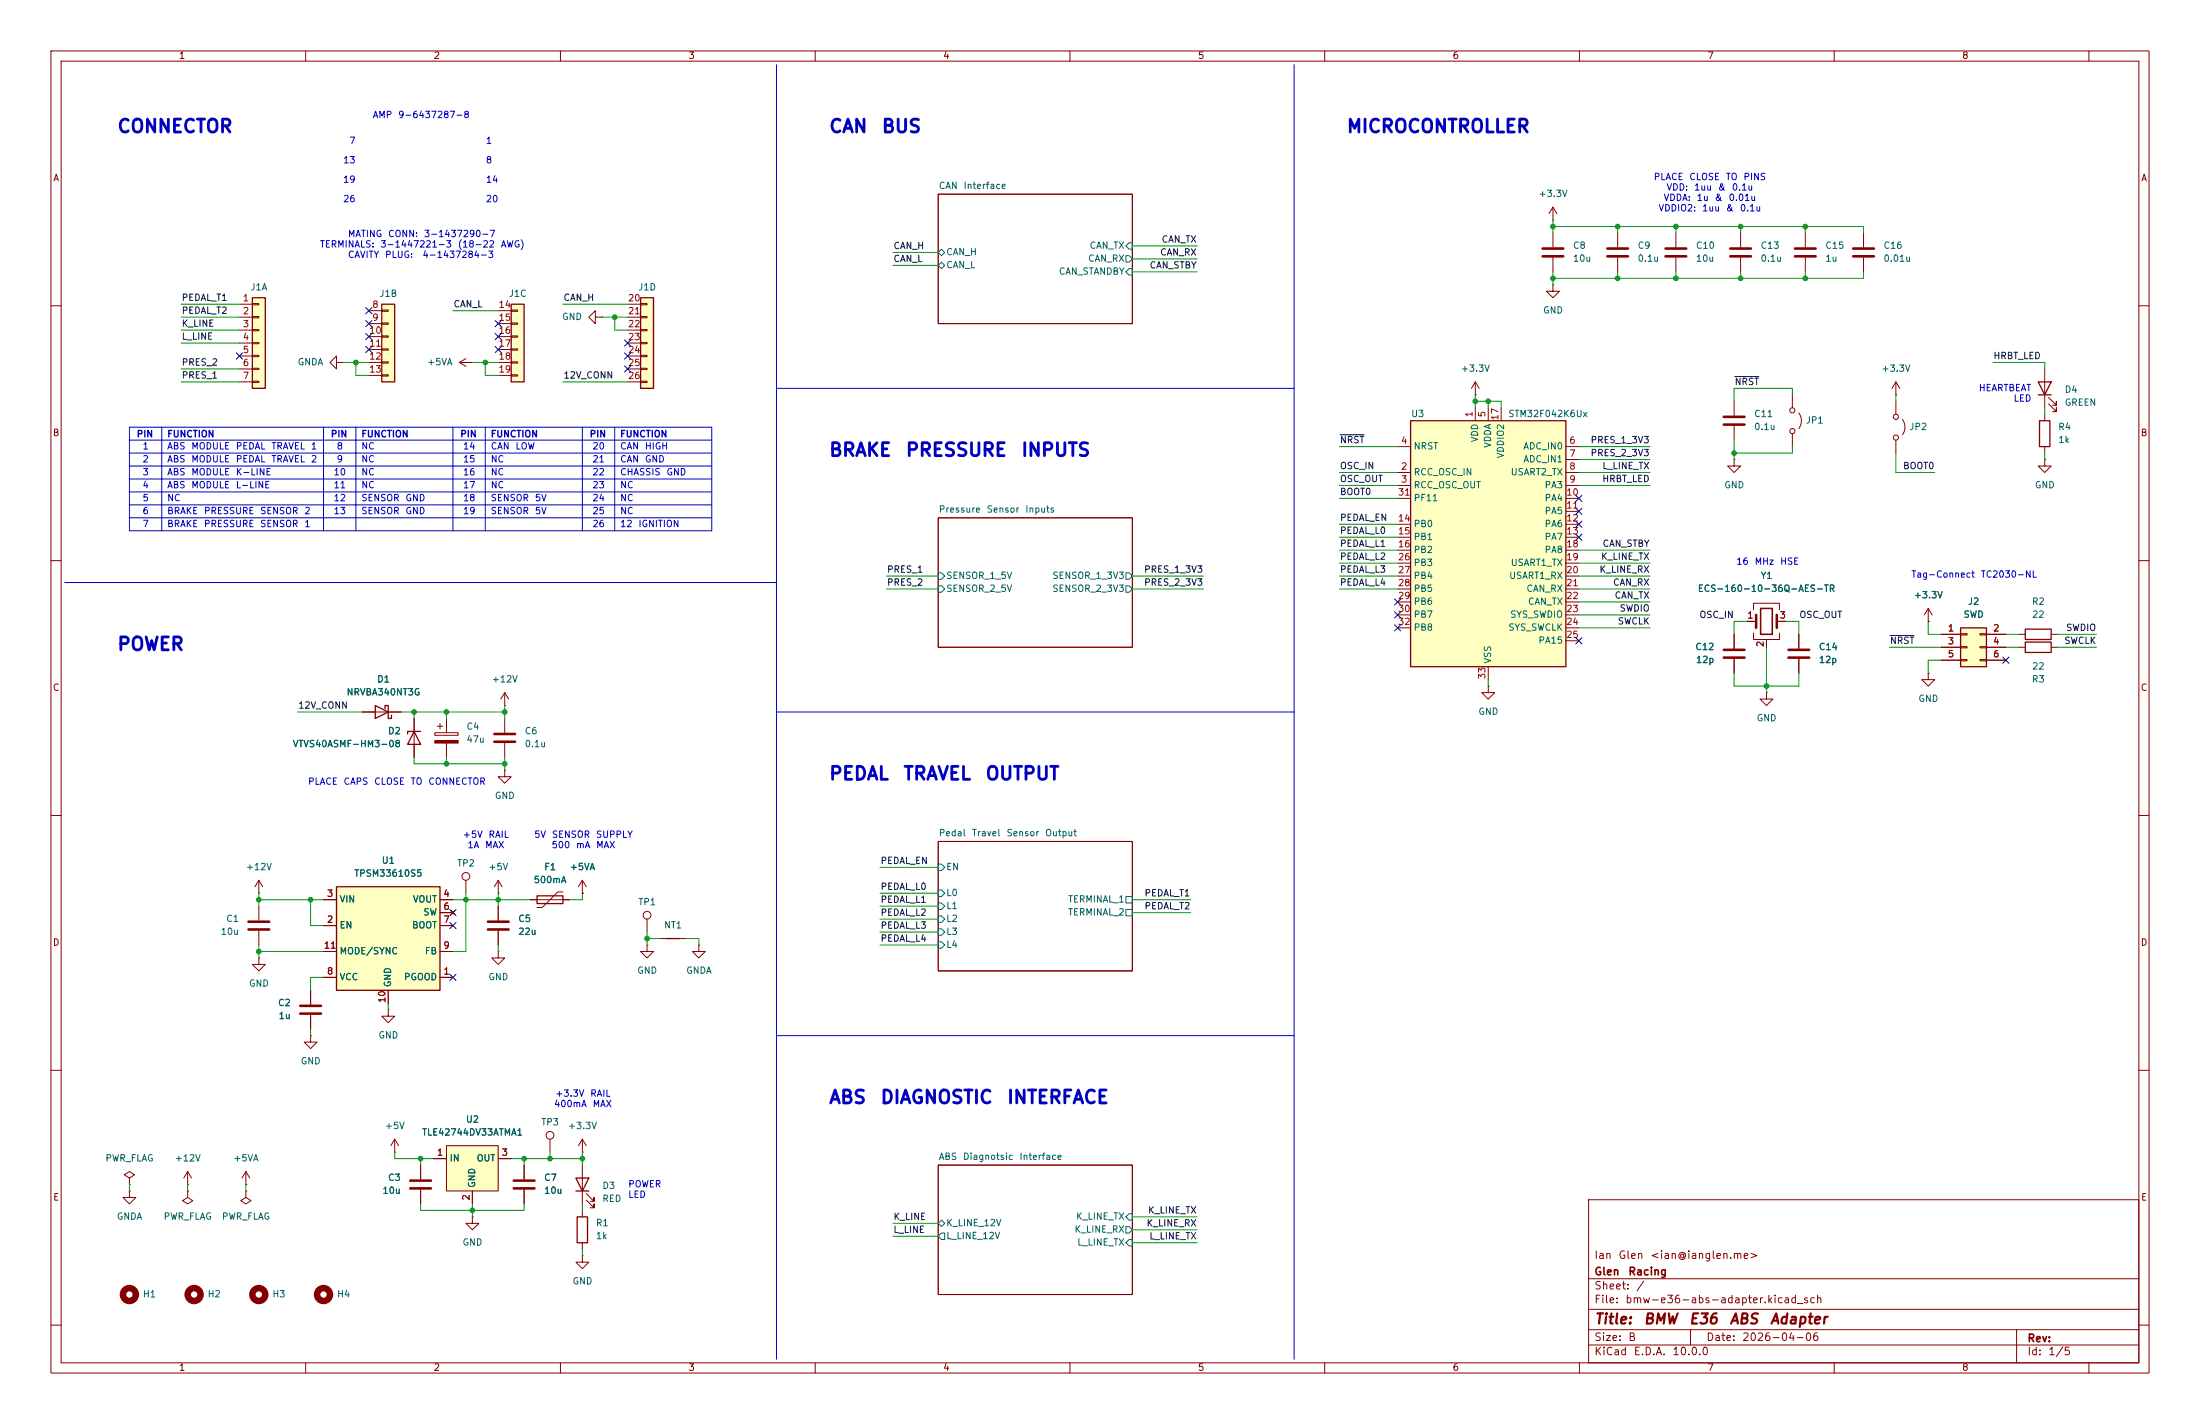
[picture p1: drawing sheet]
<svg xmlns="http://www.w3.org/2000/svg" width="432mm" height="279mm" viewBox="0 0 432 279" stroke-linecap="round" stroke-linejoin="round" font-family="sans-serif">
<g fill="none" stroke="#840000" stroke-width=".2">
<path d="M10 10h411.8v259.4h-411.8zM12 12h407.8v255.4h-407.8zM60 10v2M110 10v2M160 10v2M210 10v2M260 10v2M310 10v2M360 10v2M410 10v2M184.1 38.1h38.1v25.4h-38.1zM10 60h2"/>
<path d="M419.8 60h2M10 110h2M184.1 101.6h38.1v25.4h-38.1zM419.8 110h2M10 160h2M419.8 160h2M184.1 165.1h38.1v25.4h-38.1zM50.8 188v1.2h1.3l-1.3 1.3-1.3-1.3h1.3M50.8 188h.1M10 210h2M419.8 210h2M184.1 228.6h38.1v25.4h-38.1z"/>
<path d="M311.8 235.4h108v32h-108zM10 260h2M311.8 256.9h108M311.8 250.9h108M419.8 260h2M60 267.4v2M110 267.4v2M160 267.4v2M210 267.4v2M260 267.4v2M310 267.4v2M311.8 263.9h108"/>
<path d="M311.8 260.9h108M331.8 260.9v3M360 267.4v2M395.8 260.9v6.5M410 267.4v2"/>
</g>
<g fill="none" stroke="#006464" stroke-width=".2">
<path d="M184.8 48.9l.6 .6-.6 .7-.7-.7zM184.8 51.4l.6 .7-.6 .6-.7-.6zM221 50.2h.6l.6 .6-.6 .6h-.6zM221.6 52.7h.6v1.3h-.6l-.6-.7zM221.6 47.6h.6v1.3h-.6l-.6-.6zM184.1 112.4h.7l.6 .6-.6 .7h-.7zM184.1 114.9h.7l.6 .7-.6 .6h-.7zM221 112.4h.6l.6 .6-.6 .7h-.6zM221 114.9h.6l.6 .7-.6 .6h-.6zM184.1 169.5h.7l.6 .7-.6 .6h-.7zM184.1 174.6h.7l.6 .7-.6 .6h-.7zM184.1 177.2h.7l.6 .6-.6 .6h-.7z"/>
<path d="M184.1 179.7h.7l.6 .6-.6 .7h-.7zM221 175.9h1.2v1.3h-1.2zM221 178.4h1.2v1.3h-1.2zM184.1 182.2h.7l.6 .7-.6 .6h-.7zM184.1 184.8h.7l.6 .6-.6 .7h-.7zM221.6 238.1h.6v1.3h-.6l-.6-.6zM184.1 240l.7-.6 .6 .6-.6 .7zM184.8 241.9h.6v1.3h-.6l-.7-.6zM221 240.7h.6l.6 .6-.6 .6h-.6zM221.6 243.2h.6v1.3h-.6l-.6-.7z"/>
</g>
<path d="M125.7 58.4h2.6v17.8h-2.6z" fill="#ffffc2"/>
<path d="M125.7 58.4h2.6v17.8h-2.6z" fill="none" stroke="#840000" stroke-width=".25"/>
<g fill="none" stroke="#840000" stroke-width=".2">
<path d="M123.2 59.7h2.5M125.7 59.6h1.3v.2h-1.3zM123.2 62.2h2.5M123.2 64.8h2.5M123.2 67.3h2.5M123.2 69.9h2.5M123.2 72.4h2.5M123.2 74.9h2.5M125.7 62.1h1.3v.3h-1.3zM125.7 64.6h1.3v.3h-1.3zM125.7 67.2h1.3v.2h-1.3zM125.7 69.7h1.3v.3h-1.3z"/>
<path d="M125.7 72.3h1.3v.2h-1.3zM125.7 74.8h1.3v.3h-1.3z"/>
</g>
<path d="M49.5 58.4h2.6v17.8h-2.6z" fill="#ffffc2"/>
<path d="M49.5 58.4h2.6v17.8h-2.6z" fill="none" stroke="#840000" stroke-width=".25"/>
<g fill="none" stroke="#840000" stroke-width=".2">
<path d="M47 59.7h2.5M49.5 59.6h1.3v.2h-1.3zM47 62.2h2.5M47 64.8h2.5M47 67.3h2.5M47 69.9h2.5M47 72.4h2.5M47 74.9h2.5M49.5 62.1h1.3v.3h-1.3zM49.5 64.6h1.3v.3h-1.3zM49.5 67.2h1.3v.2h-1.3zM49.5 69.7h1.3v.3h-1.3z"/>
<path d="M49.5 72.3h1.3v.2h-1.3zM49.5 74.8h1.3v.3h-1.3zM66 71.1v-1.2l-1.2 1.2 1.2 1.3v-1.3h1.3M67.3 71.1h.1"/>
</g>
<path d="M74.9 59.7h2.6v15.2h-2.6z" fill="#ffffc2"/>
<path d="M74.9 59.7h2.6v15.2h-2.6z" fill="none" stroke="#840000" stroke-width=".25"/>
<g fill="none" stroke="#840000" stroke-width=".2">
<path d="M72.4 61h2.5M72.4 63.5h2.5M72.4 66h2.5M72.4 68.6h2.5M72.4 71.1h2.5M72.4 73.7h2.5M74.9 60.8h1.3v.3h-1.3zM74.9 63.4h1.3v.2h-1.3zM74.9 65.9h1.3v.3h-1.3zM74.9 68.5h1.3v.2h-1.3zM74.9 71h1.3v.2h-1.3zM74.9 73.5h1.3v.3h-1.3z"/>
<path d="M90.2 71.1h2.5M90.2 71.1l1.2 .8M91.4 70.4l-1.2 .7M92.7 71.1h.1"/>
</g>
<path d="M100.3 59.7h2.6v15.2h-2.6z" fill="#ffffc2"/>
<path d="M100.3 59.7h2.6v15.2h-2.6z" fill="none" stroke="#840000" stroke-width=".25"/>
<g fill="none" stroke="#840000" stroke-width=".2">
<path d="M97.8 61h2.5M97.8 63.5h2.5M97.8 66h2.5M97.8 68.6h2.5M97.8 71.1h2.5M97.8 73.7h2.5M100.3 60.8h1.3v.3h-1.3zM100.3 63.4h1.3v.2h-1.3zM100.3 65.9h1.3v.3h-1.3zM100.3 68.5h1.3v.2h-1.3zM100.3 71h1.3v.2h-1.3zM100.3 73.5h1.3v.3h-1.3z"/>
<path d="M99.1 151.1v1.3h1.2l-1.2 1.3-1.3-1.3h1.3M99.1 151.1h.1M99.1 141v2.8M99.1 145.8v2.8M50.8 175.3h.1M50.8 172.7v2.6M50.8 177.8v2.8M50.8 172.7l-.8 1.3M50.8 172.7l.8 1.3M97.8 177.8v2.8M50.8 182.6v2.8M61 194.3v2.8"/>
<path d="M61 199.1v2.8M97.8 182.6v2.8M127 185.4v1.3h1.3l-1.3 1.3-1.3-1.3h1.3M127 185.4h.1M61 203.2v1.3h1.2l-1.2 1.2-1.3-1.2h1.3M61 203.2h.1M25.4 231.1l1-.6-1-.6-1 .6 1 .6v1.3M25.4 232.4h.1M25.4 233.7v1.3h1.3l-1.3 1.2-1.3-1.2h1.3M25.4 233.7h.1M36.8 233.7v1.3l1 .6-1 .6-1-.6 1-.6M36.8 233.7h.1"/>
<path d="M48.3 232.4h.1M48.3 229.9l-.8 1.2M48.3 229.9l.7 1.2M48.3 229.9v2.5M82.5 228.6v2.8M82.5 233.4v2.8M102.9 228.6v2.8M102.9 233.4v2.8M114.3 246.4v1.3h1.3l-1.3 1.2-1.3-1.2h1.3M114.3 246.4h.1"/>
</g>
<path d="M97 144h4.1M97 145.5h4.1M48.8 180.8h4M48.8 182.4h4M58.9 197.4h4.1M58.9 198.9h4.1M95.8 180.8h4M95.8 182.4h4M80.5 231.6h4.1M80.5 233.2h4.1M100.8 231.6h4.1M100.8 233.2h4.1" fill="none" stroke="#840000" stroke-width=".51"/>
<path d="M87.6 224.8h10.2v8.9h-10.2z" fill="#ffffc2"/>
<g fill="none" stroke="#840000" stroke-width=".2">
<path d="M116.8 62.2v-1.2l-1.2 1.2 1.2 1.3v-1.3h1.3M118.1 62.2h.1M378.5 119.4l-.8 1.3M378.5 119.4l.7 1.3M378.5 119.4v2.5M353.1 124.5v2.8M353.1 129.3v2.8M378.5 121.9h.1M76.2 198.1v1.3h1.3l-1.3 1.3-1.3-1.3h1.3M76.2 198.1h.1M97.8 186.7v1.3h1.3l-1.3 1.2-1.3-1.2h1.3M97.8 186.7h.1"/>
<path d="M48.3 233.7v1.3l1 .6-1 .6-1.1-.6 1.1-.6M48.3 233.7h.1M77.5 226.1h.1M77.5 223.5l-.8 1.3M77.5 223.5l.7 1.3M77.5 223.5v2.6M85.1 227.3h2.5M87.6 224.8h10.2v8.9h-10.2zM92.7 238.8v1.2h1.3l-1.3 1.3-1.3-1.3h1.3M92.7 238.8h.1M92.7 233.7v2.5M97.8 227.3h2.5"/>
<path d="M107.9 223.5v2.6M114.3 226.1h.1M114.3 223.5v2.6M114.3 228.6v7.6M114.3 237.5v1.3M114.3 223.5l-.8 1.3M114.3 223.5l.8 1.3M115.1 235.5l1.5 1.5v-.8v.8h-.8M115.1 234.2l1.5 1.5v-.7v.7h-.8M114.3 243.8v1.3"/>
<circle cx="107.9" cy="222.8" r=".76"/>
</g>
<path d="M113 231.1h2.6l-1.3 2.6zM113 233.7h2.6M113.3 238.8h2v5h-2z" fill="none" stroke="#840000" stroke-width=".25"/>
<path d="M351 127.5h4.1M351 129h4.1" fill="none" stroke="#840000" stroke-width=".51"/>
<path d="M384.8 123.2h5.1v7.6h-5.1z" fill="#ffffc2"/>
<path d="M400 74.9h2.6l-1.3 2.6zM400 77.5h2.6M400.3 82.6h2v5h-2zM384.8 123.2h5.1v7.6h-5.1zM397.5 123.4h5.1v2.1h-5.1zM397.5 126h5.1v2h-5.1z" fill="none" stroke="#840000" stroke-width=".25"/>
<g fill="none" stroke="#840000" stroke-width=".2">
<path d="M304.8 43.2h.1M304.8 55.9v1.3h1.3l-1.3 1.2-1.3-1.2h1.3M304.8 55.9h.1M304.8 40.6v2.6M304.8 45.7v2.8M304.8 50.5v2.8M304.8 40.6l-.8 1.3M304.8 40.6l.8 1.3M317.5 45.7v2.8M317.5 50.5v2.8M328.9 45.7v2.8M328.9 50.5v2.8"/>
<path d="M341.6 45.7v2.8M341.6 50.5v2.8M354.3 45.7v2.8M354.3 50.5v2.8M365.8 45.7v2.8M365.8 50.5v2.8M289.6 77.5h.1M289.6 74.9l-.8 1.3M289.6 74.9l.7 1.3M289.6 74.9v2.6M340.4 78.7v2.8M351.8 77.5v2.5"/>
<path d="M372.1 77.5h.1M372.1 74.9v2.6M372.1 78.7v2.6M372.1 74.9l-.8 1.3M372.1 74.9l.8 1.3M401.3 72.4v7.6M402.1 79.2l1.5 1.6v-.8v.8h-.8M402.1 78l1.5 1.5v-.8v.8h-.8M340.4 90.2v1.2h1.2l-1.2 1.3-1.3-1.3h1.3M340.4 90.2h.1M340.4 83.6v2.8M351.8 85.1v2.5"/>
<path d="M353.1 81l.1 .2a2.53 2.53 0 0 1-.1 2.9M372.1 86.4v2.5M373.4 82.3l.1 .1a2.53 2.53 0 0 1-.1 2.9M401.3 90.2v1.2h1.3l-1.3 1.3-1.3-1.3h1.3M401.3 90.2h.1M401.3 81.3v1.3M401.3 87.6v1.3M344.2 119.6v-1.2h5v1.2M292.1 134.6v1.3h1.3l-1.3 1.3-1.3-1.3h1.3M292.1 134.6h.1M340.4 124.5v2.8M340.4 129.3v2.8"/>
<path d="M342.9 121.9h1.8M344.2 124.2v1.3h5v-1.3M346.7 135.9v1.3h1.3l-1.3 1.2-1.3-1.2h1.3M346.7 135.9h.1M346.7 125.5v1.5M348.7 121.9h1.8M378.5 132.1v1.3h1.2l-1.2 1.2-1.3-1.2h1.3M378.5 132.1h.1M381 124.5h3.8M381 127h3.8M381 129.5h3.8M384.8 124.3h1.3v.3h-1.3z"/>
<path d="M384.8 126.9h1.3v.2h-1.3zM384.8 129.4h1.3v.3h-1.3zM388.6 124.3h1.3v.3h-1.3zM388.6 126.9h1.3v.2h-1.3zM388.6 129.4h1.3v.3h-1.3zM389.9 124.5h3.8M389.9 127h3.8M389.9 129.5h3.8M396.2 124.5h1.3M396.2 127h1.3M402.6 124.5h1.3M402.6 127h1.3"/>
<path d="M36.8 232.4h.1M36.8 229.9l-.7 1.2M36.8 229.9l.8 1.2M36.8 229.9v2.5"/>
<circle cx="351.8" cy="80.5" r=".51"/>
<circle cx="351.8" cy="84.6" r=".51"/>
<circle cx="372.1" cy="81.8" r=".51"/>
<circle cx="372.1" cy="85.9" r=".51"/>
</g>
<g fill="none" stroke="#840000" stroke-width=".51">
<path d="M302.8 48.8h4M302.8 50.3h4M315.5 48.8h4M315.5 50.3h4M326.9 48.8h4.1M326.9 50.3h4.1M339.6 48.8h4.1M339.6 50.3h4.1M352.3 48.8h4.1M352.3 50.3h4.1M363.7 48.8h4.1M363.7 50.3h4.1"/>
<path d="M338.3 81.8h4.1M338.3 83.3h4.1M338.3 127.5h4.1M338.3 129h4.1M344.7 120.7v2.5M348.7 120.7v2.5"/>
</g>
<path d="M345.6 119.4h2.3v5.1h-2.3z" fill="none" stroke="#840000" stroke-width=".3"/>
<path d="M276.9 82.6h30.4v48.2h-30.4z" fill="#ffffc2"/>
<path d="M276.9 82.6h30.4v48.2h-30.4zM73.7 138.4l2.5 1.3-2.5 1.3zM75.6 139.1v-.7h.6v2.6h.6v-.7" fill="none" stroke="#840000" stroke-width=".25"/>
<g fill="none" stroke="#840000" stroke-width=".2">
<path d="M274.3 92.7h2.6M274.3 95.3h2.6M274.3 87.6h2.6M274.3 97.8h2.6M289.6 80v2.6M292.1 80v2.6M294.6 80v2.6M307.3 92.7h2.6M307.3 95.3h2.6M307.3 87.6h2.6M307.3 90.2h2.6M307.3 97.8h2.6"/>
<path d="M274.3 102.9h2.6M274.3 105.4h2.6M274.3 108h2.6M274.3 110.5h2.6M274.3 113h2.6M274.3 115.6h2.6M274.3 118.1h2.6M307.3 100.3h2.6M307.3 102.9h2.6M307.3 105.4h2.6M307.3 108h2.6M307.3 110.5h2.6"/>
<path d="M307.3 113h2.6M307.3 115.6h2.6M307.3 118.1h2.6M71.1 139.7h7.6M274.3 120.7h2.6M274.3 123.2h2.6M292.1 130.8v2.6M307.3 120.7h2.6M307.3 123.2h2.6M307.3 125.7h2.6M97.8 175.3h.1M97.8 172.7l-.8 1.3"/>
<path d="M97.8 172.7l.8 1.3M97.8 172.7v2.6"/>
</g>
<g fill="none" stroke="#840000" stroke-width="1.3">
<circle cx="25.4" cy="254" r="1.27"/>
<circle cx="38.1" cy="254" r="1.27"/>
<circle cx="50.8" cy="254" r="1.27"/>
<circle cx="63.5" cy="254" r="1.27"/>
</g>
<path d="M66 174h20.4v20.3h-20.4z" fill="#ffffc2"/>
<path d="M81.3 143.5l1.2 2.6h-2.5zM82.5 143.5h-2.5v.5M66 174h20.4v20.3h-20.4zM105.4 175.8h5.1v1.5h-5.1zM130.8 184.2h2.5" fill="none" stroke="#840000" stroke-width=".25"/>
<g fill="none" stroke="#840000" stroke-width=".2">
<path d="M71.1 139.7h2.6M76.2 139.7h2.5M99.1 138.4h.1M99.1 135.9l-.8 1.3M99.1 135.9l.7 1.3M99.1 135.9v2.5M340.4 124.5v2.8M340.4 129.3v2.8M342.9 121.9h1.3M346.7 125.7v1.3M349.2 121.9h1.3M353.1 124.5v2.8"/>
<path d="M353.1 129.3v2.8M378.5 121.9h.1M381 124.5h3.8M381 127h3.8M381 129.5h3.8M389.9 124.5h3.8M389.9 127h3.8M389.9 129.5h3.8M81.3 141v7.6M85.3 143.8h4.6v.5h-4.6zM85.9 142.5h1M86.4 142v1"/>
<path d="M87.6 141v2.8M87.6 145.8v2.8M63.5 176.5h2.5M86.4 176.5h2.5M86.4 179.1h2.5M88.5 178.7l.8 .8M89.3 178.7l-.8 .8M91.4 172.7v2.6M97.8 177.8v2.8M104.1 176.5h7.7M110.5 175h-1l-3.1 3.1h-1M114.3 175.3h.1"/>
<path d="M114.3 172.7l-.8 1.3M114.3 172.7l.8 1.3M114.3 172.7v2.6M61 194.3v2.8M61 199.1v2.8M63.5 191.8h2.5M63.5 181.6h2.5M63.5 186.7h2.5M76.2 194.3v2.6M86.4 191.8h2.5M86.4 181.6h2.5M86.4 186.7h2.5"/>
<path d="M97.8 182.6v2.8M127 180.3v2.6M129.5 184.2h5.1M137.2 185.4v1.3h1.2l-1.2 1.3-1.3-1.3h1.3M137.2 185.4h.1M82.5 228.6v2.8M82.5 233.4v2.8M85.1 227.3h2.5M92.7 233.7v2.5M97.8 227.3h2.5M102.9 228.6v2.8M102.9 233.4v2.8"/>
<circle cx="91.4" cy="172" r=".76"/>
<circle cx="127" cy="179.6" r=".76"/>
</g>
<path d="M85.3 145.3h4.6v.5h-4.6z" fill="#840000" stroke="#840000" stroke-width=".2"/>
<path d="M340.5 73.9h4.7M263 85.3h4.7M371 124.7h4.7" fill="none" stroke="#0f0f0f" stroke-width=".2"/>
<g fill="none" stroke="#0000c2" stroke-width=".2">
<path d="M152.4 12.7v254M254 12.7v254M152.4 76.2h101.6M25.4 86.4h114.3M25.4 88.9h114.3M25.4 91.4h114.3M25.4 94h114.3M25.4 96.5h114.3M25.4 99.1h114.3M25.4 83.8h114.3v20.3h-114.3zM31.7 83.8v20.3M63.5 83.8v20.3"/>
<path d="M69.8 83.8v20.3M88.9 83.8v20.3M95.2 83.8v20.3M114.3 83.8v20.3M120.6 83.8v20.3M12.7 114.3h139.7M25.4 101.6h114.3M152.4 139.7h101.6M152.4 203.2h101.6"/>
</g>
<g fill="none" stroke="#009600" stroke-width=".2">
<path d="M35.6 59.7h11.4M110.5 59.7h12.7M175.3 49.5h8.8M175.3 52.1h8.8M222.2 50.8h12.7M222.2 53.3h12.7M222.2 48.3h12.7M304.8 44.5h61v1.2M304.8 43.2v2.5M304.8 53.3v2.6M317.5 44.5v1.2M317.5 53.3v1.3"/>
<path d="M328.9 44.5v1.2M328.9 53.3v1.3M341.6 44.5v1.2M341.6 53.3v1.3M354.3 44.5v1.2M354.3 53.3v1.3M365.8 53.3v1.3h-61M35.6 72.4h11.4M35.6 64.8h11.4M35.6 67.3h11.4M35.6 62.2h11.4M35.6 74.9h11.4"/>
<path d="M67.3 71.1h5.1M69.8 71.1v2.6h2.6M88.9 61h8.9M92.7 71.1h5.1M95.2 71.1v2.6h2.6M110.5 74.9h12.7M118.1 62.2h5.1M120.6 62.2v2.6h2.6M289.6 77.5v2.5M289.6 78.7h5v1.3M292.1 78.7v1.3M351.8 77.5v-1.3h-11.4v2.5"/>
<path d="M372.1 77.5v1.2M391.2 71.1h10.1v1.3M262.9 92.7h11.4M262.9 87.6h11.4M262.9 97.8h11.4M262.9 95.3h11.4M309.9 92.7h13.9M309.9 87.6h13.9M309.9 95.3h13.9M309.9 90.2h13.9M340.4 86.4v3.8M351.8 87.6v1.3h-11.4"/>
<path d="M372.1 88.9v3.8h7.6M401.3 80v1.3M401.3 88.9v1.3M174 115.6h10.1M174 113h10.1M222.2 115.6h14M222.2 113h14M262.9 105.4h11.4M262.9 102.9h11.4M262.9 115.6h11.4M262.9 113h11.4M262.9 110.5h11.4"/>
<path d="M262.9 108h11.4M309.9 115.6h13.9M309.9 113h13.9M309.9 118.1h13.9M309.9 110.5h13.9M309.9 108h13.9M58.4 139.7h12.7M78.7 139.7h20.4M81.3 139.7v1.3M87.6 139.7v1.3M99.1 138.4v2.6M292.1 133.4v1.2"/>
<path d="M309.9 120.7h13.9M309.9 123.2h13.9M340.4 132.1v2.5h12.7v-2.5M342.9 121.9h-2.5v2.6M346.7 127v8.9M350.5 121.9h2.6v2.6M370.8 127h10.2M378.5 121.9v2.6h2.5M381 129.5h-2.5v2.6M393.7 127h2.5M393.7 124.5h2.5M403.9 127h7.6"/>
<path d="M403.9 124.5h7.6M81.3 148.6v1.3h17.8M87.6 148.6v1.3M99.1 148.6v2.5M50.8 176.5h12.7M50.8 175.3v2.5M61 176.5v5.1h2.5M88.9 176.5h15.2M91.4 175.3v11.4h-2.5M97.8 175.3v2.5M114.3 175.3v1.2h-2.5M172.7 177.8h11.4"/>
<path d="M172.7 170.2h11.4M172.7 175.3h11.4M222.2 176.5h11.5M222.2 179.1h11.5M50.8 185.4v2.6M50.8 186.7h12.7M63.5 191.8h-2.5v2.5M76.2 196.9v1.2M97.8 185.4v1.3M127 184.2h2.5M127 182.9v2.5M134.6 184.2h2.6v1.2"/>
<path d="M172.7 180.3h11.4M172.7 185.4h11.4M172.7 182.9h11.4M61 201.9v1.3M25.4 232.4v1.3M36.8 232.4v1.3M48.3 232.4v1.3M77.5 226.1v1.2h7.6M82.5 227.3v1.3M82.5 236.2v1.3h20.4v-1.3M92.7 236.2v2.6M100.3 227.3h14"/>
<path d="M102.9 227.3v1.3M107.9 226.1v1.2M114.3 226.1v2.5M114.3 236.2v1.3M222.2 238.8h12.7M114.3 245.1v1.3M175.3 242.6h8.8M175.3 240h8.8M222.2 243.8h12.7M222.2 241.3h12.7"/>
</g>
<g fill="none" stroke="#000084" stroke-width=".2">
<path d="M46.4 69.2l1.2 1.3M47.6 69.2l-1.2 1.3M71.8 65.4l1.2 1.2M71.8 60.4l1.2 1.2M71.8 62.9l1.2 1.2M71.8 68l1.2 1.2M73 65.4l-1.2 1.2M73 60.4l-1.2 1.2M73 62.9l-1.2 1.2M73 68l-1.2 1.2M97.2 62.9l1.2 1.2M97.2 68l1.2 1.2"/>
<path d="M97.2 65.4l1.2 1.2M98.4 62.9l-1.2 1.2M98.4 68l-1.2 1.2M98.4 65.4l-1.2 1.2M122.6 69.2l1.2 1.3M122.6 66.7l1.2 1.2M122.6 71.8l1.2 1.2M123.8 69.2l-1.2 1.3M123.8 66.7l-1.2 1.2M123.8 71.8l-1.2 1.2M309.3 97.2l1.2 1.2M309.3 99.7l1.2 1.2"/>
<path d="M310.5 97.2l-1.2 1.2M310.5 99.7l-1.2 1.2M273.7 117.5l1.2 1.2M274.9 117.5l-1.2 1.2M309.3 104.8l1.2 1.2M309.3 102.3l1.2 1.2M310.5 104.8l-1.2 1.2M310.5 102.3l-1.2 1.2M273.7 122.6l1.2 1.2M273.7 120l1.2 1.3M274.9 122.6l-1.2 1.2M274.9 120l-1.2 1.3"/>
<path d="M309.3 125.1l1.2 1.2M310.5 125.1l-1.2 1.2M393.1 128.9l1.2 1.2M394.3 128.9l-1.2 1.2M88.3 178.5l1.2 1.2M89.5 178.5l-1.2 1.2M88.3 181l1.2 1.2M88.3 191.2l1.2 1.2M89.5 181l-1.2 1.2M89.5 191.2l-1.2 1.2"/>
</g>
<g fill="#009600" stroke="#009600" stroke-width=".2">
<circle cx="91.4" cy="176.5" r=".46"/>
<circle cx="61" cy="176.5" r=".46"/>
<circle cx="95.2" cy="71.1" r=".46"/>
<circle cx="69.8" cy="71.1" r=".46"/>
<circle cx="81.3" cy="139.7" r=".46"/>
<circle cx="87.6" cy="139.7" r=".46"/>
<circle cx="99.1" cy="139.7" r=".46"/>
<circle cx="87.6" cy="149.9" r=".46"/>
<circle cx="127" cy="184.2" r=".46"/>
<circle cx="97.8" cy="176.5" r=".46"/>
<circle cx="99.1" cy="149.9" r=".46"/>
<circle cx="102.9" cy="227.3" r=".46"/>
<circle cx="107.9" cy="227.3" r=".46"/>
<circle cx="92.7" cy="237.5" r=".46"/>
<circle cx="114.3" cy="227.3" r=".46"/>
<circle cx="82.5" cy="227.3" r=".46"/>
<circle cx="120.6" cy="62.2" r=".46"/>
<circle cx="50.8" cy="176.5" r=".46"/>
<circle cx="50.8" cy="186.7" r=".46"/>
<circle cx="346.7" cy="134.6" r=".46"/>
<circle cx="340.4" cy="88.9" r=".46"/>
<circle cx="304.8" cy="44.5" r=".46"/>
<circle cx="304.8" cy="54.6" r=".46"/>
<circle cx="289.6" cy="78.7" r=".46"/>
<circle cx="292.1" cy="78.7" r=".46"/>
<circle cx="341.6" cy="54.6" r=".46"/>
<circle cx="341.6" cy="44.5" r=".46"/>
<circle cx="328.9" cy="44.5" r=".46"/>
<circle cx="328.9" cy="54.6" r=".46"/>
<circle cx="317.5" cy="54.6" r=".46"/>
<circle cx="317.5" cy="44.5" r=".46"/>
<circle cx="354.3" cy="54.6" r=".46"/>
<circle cx="354.3" cy="44.5" r=".46"/>
</g>
<g font-size="2.5" fill="#0000c2">
<text x="22.9" y="26.7">CONNECTOR</text>
<text x="162.6" y="26.7">CAN</text>
<text x="172.9" y="26.7">BUS</text>
<text x="264.2" y="26.7">MICROCONTROLLER</text>
<text x="162.6" y="90.2">BRAKE</text>
<text x="177.6" y="90.2">PRESSURE</text>
<text x="200.3" y="90.2">INPUTS</text>
<text x="22.9" y="128.3">POWER</text>
<text x="162.6" y="153.7">PEDAL</text>
<text x="177.1" y="153.7">TRAVEL</text>
<text x="193.3" y="153.7">OUTPUT</text>
<text x="162.6" y="217.2">ABS</text>
<text x="172.6" y="217.2">DIAGNOSTIC</text>
<text x="197.5" y="217.2">INTERFACE</text>
</g>
<g font-size="2" fill="#840000">
<text x="312.8" y="260.3">Title:</text>
<text x="322.5" y="260.3">BMW</text>
<text x="331.4" y="260.3">E36</text>
<text x="339.3" y="260.3">ABS</text>
<text x="347.2" y="260.3">Adapter</text>
</g>
<g font-size="1.5" fill="#840000">
<text x="312.8" y="250.6">Glen</text>
<text x="312.8" y="247.4">Ian</text>
<text x="317.5" y="247.4">Glen</text>
<text x="319.5" y="250.6">Racing</text>
<text x="323.8" y="247.4">&lt;ian@ianglen.me&gt;</text>
<text x="312.8" y="256.1">File:</text>
<text x="312.8" y="253.4">Sheet:</text>
<text x="318.9" y="256.1">bmw-e36-abs-adapter.kicad_sch</text>
<text x="321" y="253.4">/</text>
<text x="312.8" y="263.5">Size:</text>
<text x="319.5" y="263.5">B</text>
<text x="334.8" y="263.5">Date:</text>
<text x="341.8" y="263.5">2026-04-06</text>
<text x="397.8" y="263.7">Rev:</text>
<text x="312.8" y="266.3">KiCad</text>
<text x="320.5" y="266.3">E.D.A.</text>
<text x="328.1" y="266.3">10.0.0</text>
<text x="397.8" y="266.3">Id:</text>
<text x="401.9" y="266.3">1/5</text>
</g>
<g font-size="1.3" fill="#840000">
<text x="35" y="11.9">1</text>
<text x="85" y="11.9">2</text>
<text x="135" y="11.9">3</text>
<text x="185" y="11.9">4</text>
<text x="235" y="11.9">5</text>
<text x="285" y="11.9">6</text>
<text x="335" y="11.9">7</text>
<text x="385" y="11.9">8</text>
<text x="10.3" y="35.9">A</text>
<text x="420.1" y="35.9">A</text>
<text x="10.3" y="85.9">B</text>
<text x="420.1" y="85.9">B</text>
<text x="10.3" y="135.9">C</text>
<text x="420.1" y="135.9">C</text>
<text x="10.3" y="185.9">D</text>
<text x="420.1" y="185.9">D</text>
<text x="10.3" y="235.9">E</text>
<text x="420.1" y="235.9">E</text>
<text x="35" y="269.3">1</text>
<text x="85" y="269.3">2</text>
<text x="135" y="269.3">3</text>
<text x="185" y="269.3">4</text>
<text x="235" y="269.3">5</text>
<text x="285" y="269.3">6</text>
<text x="335" y="269.3">7</text>
<text x="385" y="269.3">8</text>
</g>
<g font-size="1.3" fill="#0000c2">
<text x="73" y="23.5">AMP</text>
<text x="78" y="23.5">9-6437287-8</text>
<text x="68.4" y="28.6">7</text>
<text x="95.2" y="28.6">1</text>
<text x="67.2" y="32.4">13</text>
<text x="95.2" y="32.4">8</text>
<text x="324.5" y="35.6">PLACE</text>
<text x="331.5" y="35.6">CLOSE</text>
<text x="338.6" y="35.6">TO</text>
<text x="342.1" y="35.6">PINS</text>
<text x="67.2" y="40">26</text>
<text x="67.2" y="36.2">19</text>
<text x="95.2" y="40">20</text>
<text x="95.2" y="36.2">14</text>
<text x="325.4" y="41.8">VDDIO2:</text>
<text x="326.4" y="39.7">VDDA:</text>
<text x="327" y="37.7">VDD:</text>
<text x="332.4" y="37.7">1uu</text>
<text x="332.9" y="39.7">1u</text>
<text x="334" y="41.8">1uu</text>
<text x="336.4" y="39.7">&amp;</text>
<text x="337.1" y="37.7">&amp;</text>
<text x="338.6" y="41.8">&amp;</text>
<text x="339.2" y="39.7">0.01u</text>
<text x="339.8" y="37.7">0.1u</text>
<text x="341.4" y="41.8">0.1u</text>
<text x="68.2" y="46.8">MATING</text>
<text x="76.1" y="46.8">CONN:</text>
<text x="83.1" y="46.8">3-1437290-7</text>
<text x="62.7" y="48.9">TERMINALS:</text>
<text x="68.2" y="50.9">CAVITY</text>
<text x="74.5" y="48.9">3-1447221-3</text>
<text x="75.5" y="50.9">PLUG:</text>
<text x="82.8" y="50.9">4-1437284-3</text>
<text x="89.7" y="48.9">(18-22</text>
<text x="98.2" y="48.9">AWG)</text>
<text x="388.3" y="77.1">HEARTBEAT</text>
<text x="395.1" y="79.1">LED</text>
<text x="26.7" y="86.1">PIN</text>
<text x="27.9" y="88.5">1</text>
<text x="32.7" y="86.1">FUNCTION</text>
<text x="32.7" y="88.5">ABS</text>
<text x="37.4" y="88.5">MODULE</text>
<text x="46.2" y="88.5">PEDAL</text>
<text x="53.1" y="88.5">TRAVEL</text>
<text x="60.9" y="88.5">1</text>
<text x="64.8" y="86.1">PIN</text>
<text x="66" y="88.5">8</text>
<text x="70.8" y="86.1">FUNCTION</text>
<text x="70.8" y="88.5">NC</text>
<text x="90.2" y="86.1">PIN</text>
<text x="90.8" y="88.5">14</text>
<text x="96.2" y="86.1">FUNCTION</text>
<text x="96.2" y="88.5">CAN</text>
<text x="101.1" y="88.5">LOW</text>
<text x="115.6" y="86.1">PIN</text>
<text x="116.2" y="88.5">20</text>
<text x="121.6" y="86.1">FUNCTION</text>
<text x="121.6" y="88.5">CAN</text>
<text x="126.5" y="88.5">HIGH</text>
<text x="27.9" y="91">2</text>
<text x="27.9" y="93.6">3</text>
<text x="32.7" y="91">ABS</text>
<text x="32.7" y="93.6">ABS</text>
<text x="37.4" y="91">MODULE</text>
<text x="37.4" y="93.6">MODULE</text>
<text x="46.2" y="91">PEDAL</text>
<text x="46.2" y="93.6">K-LINE</text>
<text x="53.1" y="91">TRAVEL</text>
<text x="60.9" y="91">2</text>
<text x="65.4" y="93.6">10</text>
<text x="66" y="91">9</text>
<text x="70.8" y="91">NC</text>
<text x="70.8" y="93.6">NC</text>
<text x="90.8" y="91">15</text>
<text x="90.8" y="93.6">16</text>
<text x="96.2" y="91">NC</text>
<text x="96.2" y="93.6">NC</text>
<text x="116.2" y="91">21</text>
<text x="116.2" y="93.6">22</text>
<text x="121.6" y="91">CAN</text>
<text x="121.6" y="93.6">CHASSIS</text>
<text x="126.5" y="91">GND</text>
<text x="130.7" y="93.6">GND</text>
<text x="27.9" y="96.1">4</text>
<text x="27.9" y="98.7">5</text>
<text x="27.9" y="101.2">6</text>
<text x="32.7" y="96.1">ABS</text>
<text x="32.7" y="98.7">NC</text>
<text x="32.7" y="101.2">BRAKE</text>
<text x="37.4" y="96.1">MODULE</text>
<text x="39.9" y="101.2">PRESSURE</text>
<text x="46.2" y="96.1">L-LINE</text>
<text x="50.9" y="101.2">SENSOR</text>
<text x="59.6" y="101.2">2</text>
<text x="65.4" y="96.1">11</text>
<text x="65.4" y="98.7">12</text>
<text x="65.4" y="101.2">13</text>
<text x="70.8" y="96.1">NC</text>
<text x="70.8" y="98.7">SENSOR</text>
<text x="70.8" y="101.2">SENSOR</text>
<text x="79.5" y="98.7">GND</text>
<text x="79.5" y="101.2">GND</text>
<text x="90.8" y="96.1">17</text>
<text x="90.8" y="98.7">18</text>
<text x="90.8" y="101.2">19</text>
<text x="96.2" y="96.1">NC</text>
<text x="96.2" y="98.7">SENSOR</text>
<text x="96.2" y="101.2">SENSOR</text>
<text x="104.9" y="98.7">5V</text>
<text x="104.9" y="101.2">5V</text>
<text x="116.2" y="96.1">23</text>
<text x="116.2" y="98.7">24</text>
<text x="116.2" y="101.2">25</text>
<text x="121.6" y="96.1">NC</text>
<text x="121.6" y="98.7">NC</text>
<text x="121.6" y="101.2">NC</text>
<text x="27.9" y="103.7">7</text>
<text x="32.7" y="103.7">BRAKE</text>
<text x="39.9" y="103.7">PRESSURE</text>
<text x="50.9" y="103.7">SENSOR</text>
<text x="59.6" y="103.7">1</text>
<text x="116.2" y="103.7">26</text>
<text x="121.6" y="103.7">12</text>
<text x="125.2" y="103.7">IGNITION</text>
<text x="340.7" y="111.1">16</text>
<text x="344.3" y="111.1">MHz</text>
<text x="349.3" y="111.1">HSE</text>
<text x="375" y="113.6">Tag-Connect</text>
<text x="388.7" y="113.6">TC2030-NL</text>
<text x="60.3" y="154.3">PLACE</text>
<text x="67.3" y="154.3">CAPS</text>
<text x="73.3" y="154.3">CLOSE</text>
<text x="80.5" y="154.3">TO</text>
<text x="84" y="154.3">CONNECTOR</text>
<text x="90.7" y="164.7">+5V</text>
<text x="91.6" y="166.7">1A</text>
<text x="95.1" y="166.7">MAX</text>
<text x="95.8" y="164.7">RAIL</text>
<text x="104.7" y="164.7">5V</text>
<text x="108.2" y="166.7">500</text>
<text x="108.2" y="164.7">SENSOR</text>
<text x="113" y="166.7">mA</text>
<text x="116.9" y="164.7">SUPPLY</text>
<text x="116.9" y="166.7">MAX</text>
<text x="108.9" y="215.5">+3.3V</text>
<text x="115.7" y="215.5">RAIL</text>
<text x="108.6" y="217.5">400mA</text>
<text x="116.2" y="217.5">MAX</text>
<text x="123.2" y="233.3">POWER</text>
<text x="123.2" y="235.3">LED</text>
</g>
<g font-size="1.3" fill="#006464">
<text x="184.1" y="37.4">CAN</text>
<text x="189" y="37.4">Interface</text>
<text x="301.9" y="39">+3.3V</text>
<text x="185.6" y="50.4">CAN_H</text>
<text x="185.6" y="52.9">CAN_L</text>
<text x="213.5" y="51.7">CAN_RX</text>
<text x="213.8" y="49.1">CAN_TX</text>
<text x="308.6" y="49.1">C8</text>
<text x="308.6" y="51.7">10u</text>
<text x="321.3" y="49.1">C9</text>
<text x="321.3" y="51.7">0.1u</text>
<text x="332.7" y="49.1">C10</text>
<text x="332.7" y="51.7">10u</text>
<text x="345.4" y="49.1">C13</text>
<text x="345.4" y="51.7">0.1u</text>
<text x="358.1" y="51.7">1u</text>
<text x="358.1" y="49.1">C15</text>
<text x="369.6" y="51.7">0.01u</text>
<text x="369.6" y="49.1">C16</text>
<text x="49.1" y="57.3">J1A</text>
<text x="74.4" y="58.6">J1B</text>
<text x="99.8" y="58.6">J1C</text>
<text x="125.2" y="57.3">J1D</text>
<text x="207.7" y="54.2">CAN_STANDBY</text>
<text x="110.2" y="63.1">GND</text>
<text x="302.8" y="61.8">GND</text>
<text x="58.3" y="72">GNDA</text>
<text x="83.7" y="72">+5VA</text>
<text x="286.6" y="73.3">+3.3V</text>
<text x="369.2" y="73.3">+3.3V</text>
<text x="405.1" y="77.4">D4</text>
<text x="276.9" y="82.1">U3</text>
<text x="295.9" y="82.1">STM32F042K6Ux</text>
<text x="344.2" y="82.1">C11</text>
<text x="354.3" y="83.4">JP1</text>
<text x="405.1" y="79.9">GREEN</text>
<text x="277.4" y="88.5">NRST</text>
<text x="290.4" y="86.9" transform="rotate(-90 290.4 86.9)">VDD</text>
<text x="293" y="88" transform="rotate(-90 293 88)">VDDA</text>
<text x="298.9" y="88.5">ADC_IN0</text>
<text x="344.2" y="84.7">0.1u</text>
<text x="374.7" y="84.7">JP2</text>
<text x="403.9" y="84.7">R4</text>
<text x="403.9" y="87.2">1k</text>
<text x="277.4" y="93.6">RCC_OSC_IN</text>
<text x="295.5" y="90" transform="rotate(-90 295.5 90)">VDDIO2</text>
<text x="296.4" y="93.6">USART2_TX</text>
<text x="298.9" y="91">ADC_IN1</text>
<text x="184.1" y="100.9">Pressure</text>
<text x="193.5" y="100.9">Sensor</text>
<text x="201.1" y="100.9">Inputs</text>
<text x="277.4" y="96.1">RCC_OSC_OUT</text>
<text x="277.4" y="98.7">PF11</text>
<text x="303.1" y="96.1">PA3</text>
<text x="303.1" y="98.7">PA4</text>
<text x="303.1" y="101.2">PA5</text>
<text x="338.3" y="96.1">GND</text>
<text x="399.3" y="96.1">GND</text>
<text x="277.4" y="103.7">PB0</text>
<text x="277.4" y="106.3">PB1</text>
<text x="303.1" y="103.7">PA6</text>
<text x="303.1" y="106.3">PA7</text>
<text x="185.6" y="113.9">SENSOR_1_5V</text>
<text x="206.4" y="113.9">SENSOR_1_3V3</text>
<text x="277.4" y="108.8">PB2</text>
<text x="277.4" y="111.4">PB3</text>
<text x="277.4" y="113.9">PB4</text>
<text x="296.1" y="113.9">USART1_RX</text>
<text x="296.4" y="111.4">USART1_TX</text>
<text x="303.1" y="108.8">PA8</text>
<text x="345.5" y="113.9">Y1</text>
<text x="185.6" y="116.4">SENSOR_2_5V</text>
<text x="206.4" y="116.4">SENSOR_2_3V3</text>
<text x="277.4" y="116.4">PB5</text>
<text x="277.4" y="119">PB6</text>
<text x="299.5" y="116.4">CAN_RX</text>
<text x="299.8" y="119">CAN_TX</text>
<text x="333.1" y="116.4">ECS-160-10-36Q-AES-TR</text>
<text x="375.5" y="117.7">+3.3V</text>
<text x="386.2" y="119">J2</text>
<text x="398.7" y="119">R2</text>
<text x="277.4" y="121.5">PB7</text>
<text x="277.4" y="124.1">PB8</text>
<text x="295.9" y="124.1">SYS_SWCLK</text>
<text x="296.3" y="121.5">SYS_SWDIO</text>
<text x="385.3" y="121.5">SWD</text>
<text x="398.7" y="121.5">22</text>
<text x="293" y="130.3" transform="rotate(-90 293 130.3)">VSS</text>
<text x="301.9" y="126.6">PA15</text>
<text x="332.6" y="127.9">C12</text>
<text x="332.8" y="130.4">12p</text>
<text x="356.9" y="127.9">C14</text>
<text x="356.9" y="130.4">12p</text>
<text x="398.7" y="131.7">22</text>
<text x="67.9" y="136.8">NRVBA340NT3G</text>
<text x="73.9" y="134.2">D1</text>
<text x="96.4" y="134.2">+12V</text>
<text x="398.7" y="134.2">R3</text>
<text x="91.4" y="143.5">C4</text>
<text x="290.1" y="140.6">GND</text>
<text x="344.7" y="141.8">GND</text>
<text x="376.4" y="138">GND</text>
<text x="57.4" y="146.9">VTVS40ASMF-HM3-08</text>
<text x="76" y="144.4">D2</text>
<text x="91.4" y="146">47u</text>
<text x="102.9" y="144.4">C6</text>
<text x="102.9" y="146.9">0.1u</text>
<text x="97" y="157.1">GND</text>
<text x="184.1" y="164.4">Pedal</text>
<text x="190.6" y="164.4">Travel</text>
<text x="197.4" y="164.4">Sensor</text>
<text x="205" y="164.4">Output</text>
<text x="48.2" y="171">+12V</text>
<text x="69.4" y="172.3">TPSM33610S5</text>
<text x="74.8" y="169.8">U1</text>
<text x="89.6" y="170.3">TP2</text>
<text x="95.8" y="171">+5V</text>
<text x="104.6" y="173.6">500mA</text>
<text x="106.7" y="171">F1</text>
<text x="111.7" y="171">+5VA</text>
<text x="185.6" y="171">EN</text>
<text x="66.5" y="177.4">VIN</text>
<text x="80.9" y="177.4">VOUT</text>
<text x="83" y="179.9">SW</text>
<text x="125.2" y="177.9">TP1</text>
<text x="185.6" y="176.1">L0</text>
<text x="185.6" y="178.7">L1</text>
<text x="209.5" y="177.4">TERMINAL_1</text>
<text x="209.5" y="179.9">TERMINAL_2</text>
<text x="43.2" y="183.7">10u</text>
<text x="44.3" y="181.2">C1</text>
<text x="66.5" y="182.5">EN</text>
<text x="80.8" y="182.5">BOOT</text>
<text x="101.6" y="181.2">C5</text>
<text x="101.6" y="183.7">22u</text>
<text x="130.2" y="182.5">NT1</text>
<text x="185.6" y="181.2">L2</text>
<text x="185.6" y="183.7">L3</text>
<text x="66.5" y="187.6">MODE/SYNC</text>
<text x="83.3" y="187.6">FB</text>
<text x="125" y="191.4">GND</text>
<text x="134.6" y="191.4">GNDA</text>
<text x="185.6" y="186.3">L4</text>
<text x="48.8" y="193.9">GND</text>
<text x="54.5" y="197.7">C2</text>
<text x="66.5" y="192.6">VCC</text>
<text x="77.1" y="193.8" transform="rotate(-90 77.1 193.8)">GND</text>
<text x="79.2" y="192.6">PGOOD</text>
<text x="95.8" y="192.6">GND</text>
<text x="54.6" y="200.3">1u</text>
<text x="58.9" y="209.1">GND</text>
<text x="74.2" y="204.1">GND</text>
<text x="75.4" y="221.8">+5V</text>
<text x="91.3" y="220.6">U2</text>
<text x="106.1" y="221.1">TP3</text>
<text x="111.4" y="221.8">+3.3V</text>
<text x="82.7" y="223.1">TLE42744DV33ATMA1</text>
<text x="184.1" y="227.9">ABS</text>
<text x="188.9" y="227.9">Diagnotsic</text>
<text x="200" y="227.9">Interface</text>
<text x="20.6" y="228.2">PWR_FLAG</text>
<text x="34.2" y="228.2">+12V</text>
<text x="45.7" y="228.2">+5VA</text>
<text x="76" y="232">C3</text>
<text x="88.1" y="228.2">IN</text>
<text x="93.5" y="228.2">OUT</text>
<text x="93.6" y="233.2" transform="rotate(-90 93.6 233.2)">GND</text>
<text x="106.7" y="232">C7</text>
<text x="118.1" y="233.6">D3</text>
<text x="22.8" y="239.6">GNDA</text>
<text x="32" y="239.6">PWR_FLAG</text>
<text x="43.4" y="239.6">PWR_FLAG</text>
<text x="75" y="234.5">10u</text>
<text x="106.7" y="234.5">10u</text>
<text x="118.1" y="236.1">RED</text>
<text x="211.1" y="239.6">K_LINE_TX</text>
<text x="90.7" y="244.7">GND</text>
<text x="116.8" y="240.9">R1</text>
<text x="116.8" y="243.4">1k</text>
<text x="185.6" y="240.9">K_LINE_12V</text>
<text x="185.6" y="243.4">L_LINE_12V</text>
<text x="210.8" y="242.2">K_LINE_RX</text>
<text x="211.3" y="244.7">L_LINE_TX</text>
<text x="27.9" y="254.9">H1</text>
<text x="40.6" y="254.9">H2</text>
<text x="53.3" y="254.9">H3</text>
<text x="66" y="254.9">H4</text>
<text x="112.3" y="252.3">GND</text>
</g>
<g font-size="1.3" fill="#0f0f0f">
<text x="227.9" y="47.9">CAN_TX</text>
<text x="175.3" y="49.2">CAN_H</text>
<text x="175.3" y="51.7">CAN_L</text>
<text x="225.5" y="53">CAN_STBY</text>
<text x="227.6" y="50.5">CAN_RX</text>
<text x="35.6" y="59.3">PEDAL_T1</text>
<text x="110.5" y="59.3">CAN_H</text>
<text x="35.6" y="64.4">K_LINE</text>
<text x="35.6" y="61.9">PEDAL_T2</text>
<text x="88.9" y="60.6">CAN_L</text>
<text x="35.6" y="67">L_LINE</text>
<text x="391.2" y="70.8">HRBT_LED</text>
<text x="35.6" y="72">PRES_2</text>
<text x="35.6" y="74.6">PRES_1</text>
<text x="110.5" y="74.6">12V_CONN</text>
<text x="340.4" y="75.9">NRST</text>
<text x="262.9" y="87.3">NRST</text>
<text x="312.1" y="89.8">PRES_2_3V3</text>
<text x="312.1" y="87.3">PRES_1_3V3</text>
<text x="262.9" y="94.9">OSC_OUT</text>
<text x="262.9" y="92.4">OSC_IN</text>
<text x="314.4" y="92.4">L_LINE_TX</text>
<text x="314.4" y="94.9">HRBT_LED</text>
<text x="373.4" y="92.4">BOOT0</text>
<text x="262.9" y="97.4">BOOT0</text>
<text x="262.9" y="107.6">PEDAL_L1</text>
<text x="262.9" y="105.1">PEDAL_L0</text>
<text x="262.9" y="102.5">PEDAL_EN</text>
<text x="314.4" y="107.6">CAN_STBY</text>
<text x="174" y="112.7">PRES_1</text>
<text x="224.4" y="112.7">PRES_1_3V3</text>
<text x="262.9" y="112.7">PEDAL_L3</text>
<text x="262.9" y="110.1">PEDAL_L2</text>
<text x="313.8" y="112.7">K_LINE_RX</text>
<text x="314.1" y="110.1">K_LINE_TX</text>
<text x="174" y="115.2">PRES_2</text>
<text x="224.4" y="115.2">PRES_2_3V3</text>
<text x="262.9" y="115.2">PEDAL_L4</text>
<text x="316.5" y="115.2">CAN_RX</text>
<text x="316.8" y="117.8">CAN_TX</text>
<text x="317.4" y="122.8">SWCLK</text>
<text x="317.8" y="120.3">SWDIO</text>
<text x="333.4" y="121.6">OSC_IN</text>
<text x="353.1" y="121.6">OSC_OUT</text>
<text x="405.4" y="124.1">SWDIO</text>
<text x="370.8" y="126.7">NRST</text>
<text x="405" y="126.7">SWCLK</text>
<text x="58.4" y="139.4">12V_CONN</text>
<text x="172.7" y="169.8">PEDAL_EN</text>
<text x="172.7" y="177.5">PEDAL_L1</text>
<text x="172.7" y="174.9">PEDAL_L0</text>
<text x="172.7" y="180">PEDAL_L2</text>
<text x="224.5" y="178.7">PEDAL_T2</text>
<text x="224.5" y="176.2">PEDAL_T1</text>
<text x="172.7" y="185.1">PEDAL_L4</text>
<text x="172.7" y="182.5">PEDAL_L3</text>
<text x="175.3" y="239.7">K_LINE</text>
<text x="225.2" y="238.4">K_LINE_TX</text>
<text x="175.3" y="242.2">L_LINE</text>
<text x="224.9" y="241">K_LINE_RX</text>
<text x="225.5" y="243.5">L_LINE_TX</text>
</g>
<g font-size="1.3" fill="#a90000">
<text x="47.6" y="59.4">1</text>
<text x="123.1" y="59.4">20</text>
<text x="47.6" y="62">2</text>
<text x="47.6" y="64.5">3</text>
<text x="72.3" y="65.8">10</text>
<text x="73" y="60.7">8</text>
<text x="73" y="63.2">9</text>
<text x="97.7" y="60.7">14</text>
<text x="97.7" y="63.2">15</text>
<text x="97.7" y="65.8">16</text>
<text x="123.1" y="62">21</text>
<text x="123.1" y="64.5">22</text>
<text x="47.6" y="67.1">4</text>
<text x="47.6" y="69.6">5</text>
<text x="72.3" y="68.3">11</text>
<text x="72.3" y="70.9">12</text>
<text x="97.7" y="68.3">17</text>
<text x="97.7" y="70.9">18</text>
<text x="123.1" y="67.1">23</text>
<text x="123.1" y="69.6">24</text>
<text x="47.6" y="72.1">6</text>
<text x="47.6" y="74.7">7</text>
<text x="72.3" y="73.4">13</text>
<text x="97.7" y="73.4">19</text>
<text x="123.1" y="72.1">25</text>
<text x="123.1" y="74.7">26</text>
<text x="289.3" y="82" transform="rotate(-90 289.3 82)">1</text>
<text x="291.8" y="82" transform="rotate(-90 291.8 82)">5</text>
<text x="294.4" y="82.6" transform="rotate(-90 294.4 82.6)">17</text>
<text x="274.9" y="87.4">4</text>
<text x="307.9" y="87.4">6</text>
<text x="307.9" y="89.9">7</text>
<text x="274.9" y="92.5">2</text>
<text x="274.9" y="95">3</text>
<text x="307.9" y="92.5">8</text>
<text x="307.9" y="95">9</text>
<text x="274.3" y="97.5">31</text>
<text x="307.3" y="97.5">10</text>
<text x="307.3" y="100.1">11</text>
<text x="274.3" y="102.6">14</text>
<text x="274.3" y="105.2">15</text>
<text x="274.3" y="107.7">16</text>
<text x="307.3" y="102.6">12</text>
<text x="307.3" y="105.2">13</text>
<text x="307.3" y="107.7">18</text>
<text x="274.3" y="110.2">26</text>
<text x="274.3" y="112.8">27</text>
<text x="307.3" y="110.2">19</text>
<text x="307.3" y="112.8">20</text>
<text x="274.3" y="115.3">28</text>
<text x="274.3" y="117.9">29</text>
<text x="307.3" y="115.3">21</text>
<text x="307.3" y="117.9">22</text>
<text x="274.3" y="120.4">30</text>
<text x="274.3" y="122.9">32</text>
<text x="307.3" y="120.4">23</text>
<text x="307.3" y="122.9">24</text>
<text x="307.3" y="125.5">25</text>
<text x="342.8" y="121.7">1</text>
<text x="349.2" y="121.7">3</text>
<text x="382.2" y="124.2">1</text>
<text x="391.1" y="124.2">2</text>
<text x="346.5" y="127.1" transform="rotate(-90 346.5 127.1)">2</text>
<text x="382.2" y="126.7">3</text>
<text x="382.2" y="129.3">5</text>
<text x="391.1" y="126.7">4</text>
<text x="391.1" y="129.3">6</text>
<text x="291.8" y="133.4" transform="rotate(-90 291.8 133.4)">33</text>
<text x="64.1" y="176.3">3</text>
<text x="86.9" y="176.3">4</text>
<text x="86.9" y="178.8">6</text>
<text x="64.1" y="181.4">2</text>
<text x="86.9" y="181.4">7</text>
<text x="63.5" y="186.4">11</text>
<text x="64.1" y="191.5">8</text>
<text x="86.9" y="191.5">1</text>
<text x="86.9" y="186.4">9</text>
<text x="75.9" y="196.9" transform="rotate(-90 75.9 196.9)">10</text>
<text x="85.7" y="227.1">1</text>
<text x="98.4" y="227.1">3</text>
<text x="92.5" y="235.7" transform="rotate(-90 92.5 235.7)">2</text>
</g>
</svg>
